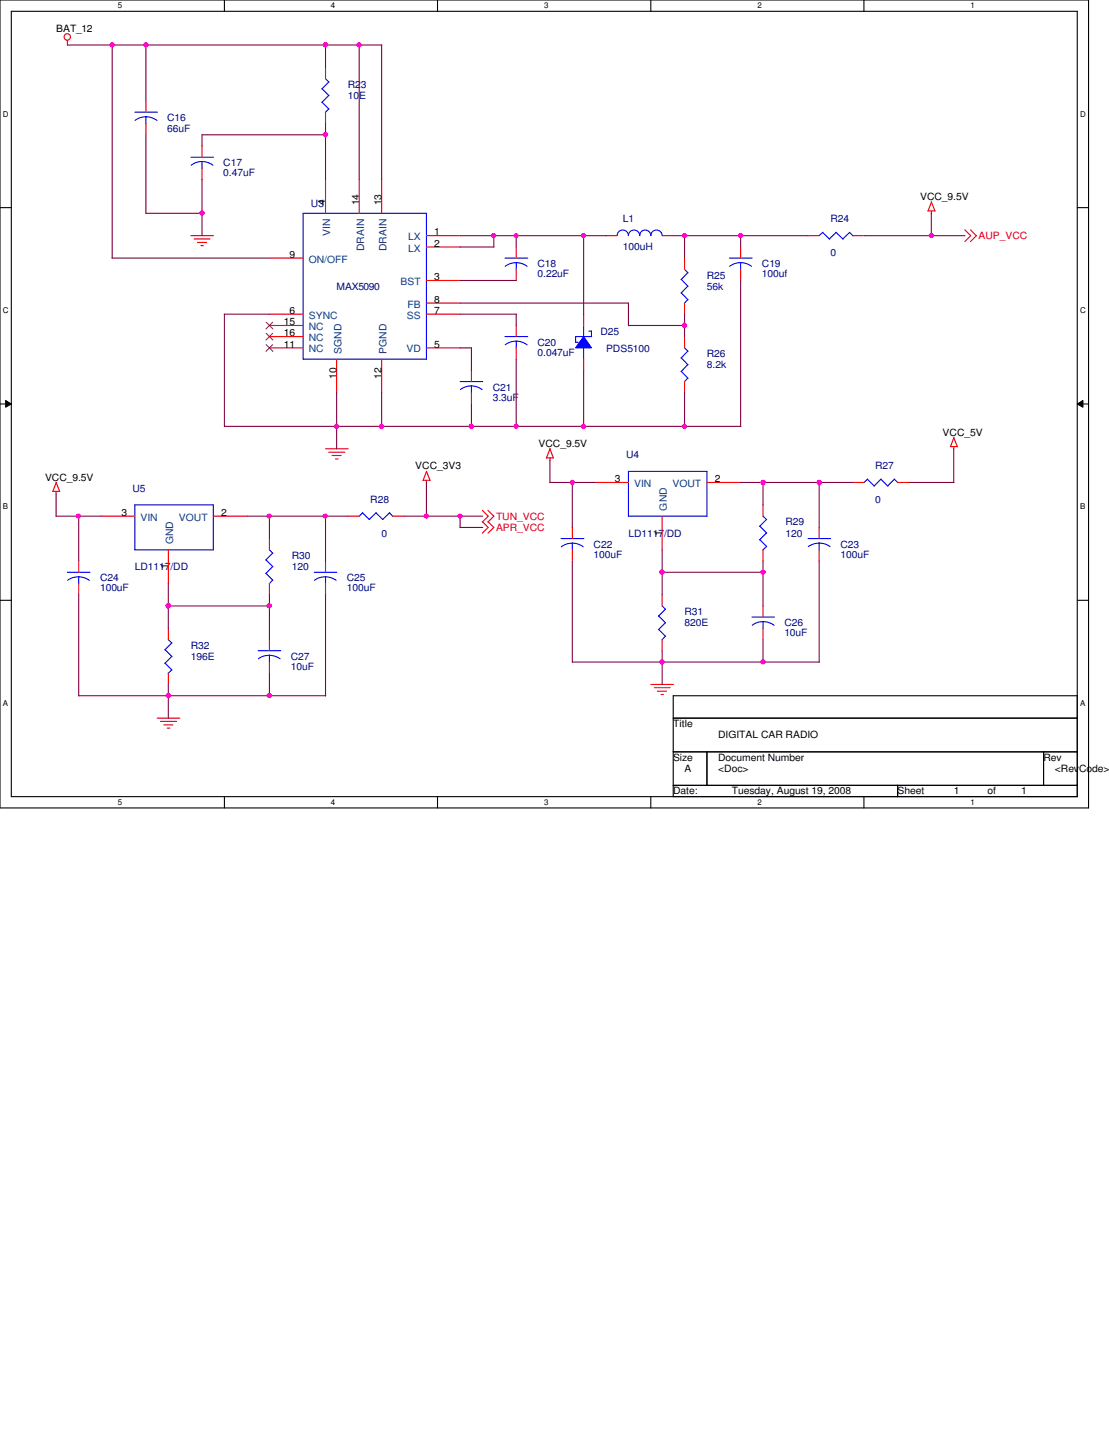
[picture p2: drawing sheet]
<svg xmlns="http://www.w3.org/2000/svg" width="216mm" height="279mm" viewBox="0 0 216 279" stroke-linecap="round" stroke-linejoin="round" font-family="sans-serif">
<path d="M0 0h211.9v157.3h-211.9zM2.2 2.2h207.5v152.9h-207.5z" fill="none" stroke="#000" stroke-width=".21"/>
<g fill="#fff">
<path d="M22.9 .3h.9v1.7h-.9z"/>
<path d="M22.9 155.4h.9v1.7h-.9z"/>
</g>
<path d="M43.7 0v2.2M43.7 155.1v2.2" fill="none" stroke="#000" stroke-width=".21"/>
<g fill="#fff">
<path d="M64.4 .3h.9v1.7h-.9z"/>
<path d="M64.4 155.4h.9v1.7h-.9z"/>
</g>
<path d="M85.2 0v2.2M85.2 155.1v2.2" fill="none" stroke="#000" stroke-width=".21"/>
<g fill="#fff">
<path d="M105.9 .3h.9v1.7h-.9z"/>
<path d="M105.9 155.4h.9v1.7h-.9z"/>
</g>
<path d="M126.7 0v2.2M126.7 155.1v2.2" fill="none" stroke="#000" stroke-width=".21"/>
<g fill="#fff">
<path d="M147.4 .3h.9v1.7h-.9z"/>
<path d="M147.4 155.4h.9v1.7h-.9z"/>
</g>
<path d="M168.2 0v2.2M168.2 155.1v2.2" fill="none" stroke="#000" stroke-width=".21"/>
<g fill="#fff">
<path d="M188.9 .3h.9v1.7h-.9z"/>
<path d="M188.9 155.4h.9v1.7h-.9z"/>
<path d="M.6 21.3h1.1v1.7h-1.1z"/>
<path d="M210.3 21.3h1.1v1.7h-1.1z"/>
<path d="M.6 59.5h1.1v1.8h-1.1z"/>
<path d="M210.3 59.5h1.1v1.8h-1.1z"/>
</g>
<path d="M0 40.4h2.2M209.7 40.4h2.2" fill="none" stroke="#000" stroke-width=".21"/>
<g fill="#fff">
<path d="M.6 97.7h1v1.8h-1z"/>
<path d="M210.3 97.7h1v1.8h-1z"/>
</g>
<path d="M0 78.7h2.2M209.7 78.7h2.2" fill="none" stroke="#000" stroke-width=".21"/>
<path d="M1.1 78l1.1 .7-1.1 .6zM209.7 78.7l1.1-.7v1.3z" fill="#000"/>
<path d="M1.1 78l1.1 .7-1.1 .6zM209.7 78.7l1.1-.7v1.3z" fill="none" stroke="#000" stroke-width=".19"/>
<g fill="#fff">
<path d="M.6 136h.9v1.7h-.9z"/>
<path d="M210.3 136h.9v1.7h-.9z"/>
</g>
<path d="M0 116.9h2.2M209.7 116.9h2.2M131.1 135.5h78.6v19.6h-78.6zM131.1 139.8h78.6M131.1 146.4h78.6M131.1 152.9h78.6M137.6 146.4v6.5M174.8 152.9v2.2M203.2 146.4v6.5" fill="none" stroke="#000" stroke-width=".21"/>
<g fill="none" stroke="#f00" stroke-width=".21">
<path d="M13.1 7.9v.9M28.4 19.7v2.1M63.4 13.1v2.2M28.4 24v2.2M39.3 28.4v2.2M39.3 32.8v2.2M63.4 21.8v2.2M63.4 35v6.5M69.9 35v6.5M74.3 35v6.5M181.3 39.3l.7 1.8M181.4 39.3l-.7 1.8"/>
<path d="M37.2 45.9h4.4M37.8 46.5h3.1M38.4 47.2h1.8M39.1 47.8h.5M52.5 50.2h6.5M83 45.9h6.6M83 48.1h6.6M83 54.6h6.6M83 59h6.6M100.5 48.1v2.1M100.5 52.5v2.1M118 45.9h2.1"/>
<path d="M128.9 45.9h2.2M133.3 50.2v2.3M133.3 59v2.2M144.2 48.1v2.1M144.2 52.5v2.1M157.3 45.9h2.2M166 45.9h2.2M180.6 41.1h1.4M181.3 41.1v.5M187.8 44.7l1.2 1.2-1.2 1.1M188.9 44.7l1.2 1.2-1.2 1.1M52.5 61.2h6.5"/>
<path d="M52.5 67.7h6.5M52.5 63.4h6.5M52.5 65.5h6.5M65.5 69.9v6.6M74.3 69.9v6.6M83 61.2h6.6M83 67.7h6.6M133.3 65.5v2.2M133.3 74.3v2.2M10.2 95.7h1.4M10.9 95.7v.5M10.9 93.9l.7 1.8"/>
<path d="M11 93.9l-.7 1.8M63.4 87.4h4.4M64 88.1h3.1M64.6 88.7h1.8M65.3 89.4h.5M82.3 93.5h1.4M83 93.5v.5M83 91.8l.7 1.8M83.1 91.7l-.7 1.8M93.9 99.4l1.1 1.1-1.1 1.1M95 99.4l1.1 1.1-1.1 1.1M106.3 89.2h1.4"/>
<path d="M107.1 89.2v.4M107.1 87.4l.6 1.8M107.1 87.3l-.7 1.9M148.5 98.3v2.2M166 93.9h2.2M174.8 93.9h2.2M185 87h1.4M185.7 87v.4M185.7 85.2l.7 1.8M185.7 85.2l-.7 1.8M15.3 109.2v2.2M15.3 113.6v2.2"/>
<path d="M19.7 100.5h6.5M32.8 107.1v6.5M41.5 100.5h6.6M52.5 104.9v2.2M52.5 113.6v2.2M63.4 109.2v2.2M63.4 113.6v2.2M67.7 100.5h2.2M76.5 100.5h2.2M93.9 101.6l1.1 1.1-1.1 1.1M95 101.6l1.1 1.1-1.1 1.1M128.9 115.8v2.2"/>
<path d="M148.5 107.1v2.1M30.6 139.8h4.4M32.8 122.3v2.2M32.8 131.1v2.2M126.7 133.3h4.4M127.4 133.9h3.1M128 134.6h1.8M128.7 135.2h.5M128.9 124.5v2.2M31.2 140.5h3.2M31.9 141.1h1.8M32.6 141.8h.5"/>
<circle cx="13.1" cy="7.2" r=".63"/>
</g>
<g fill="none" stroke="#00f" stroke-width=".21">
<path d="M62.7 17.3l1.4 1.3M62.7 19.9l1.4 1.4M63.4 15.3l.7 .7M64 16l-1.3 1.3M64 18.6l-1.3 1.3M26.2 21.8h4.4M28.4 22.7l.9 .2 1.3 .6M28.4 22.7l-.9 .2-1.2 .6M28.4 22.7v1.4M37.2 30.6h4.4M39.3 31.5l1.4 .2 .7 .5M39.3 31.5l-.9 .1-1.2 .6"/>
<path d="M39.3 31.5v1.3M64 21.2l-.7 .7M59 41.5h24v28.4h-24zM98.3 50.2h4.4M100.5 51.1l1.3 .3 .8 .5M100.5 51.1l-.9 .2-1.3 .6M100.5 51.1v1.4M120.1 45.9a1.1 1.1 0 0 1 1.1-1.1 1.1 1.1 0 0 1 1.1 1.1 1.1 1.1 0 0 1 1.1-1.1 1.1 1.1 0 0 1 1.1 1.1 1.08 1.08 0 0 1 1.1-1.1 1.08 1.08 0 0 1 1.1 1.1 1.1 1.1 0 0 1 1.1-1.1 1.1 1.1 0 0 1 1.1 1.1M132.6 54.4l1.3 1.4M132.6 57l1.3 1.4M133.3 52.5l.6 .6M133.9 53.1l-1.3 1.3"/>
<path d="M133.9 55.7l-1.3 1.4M133.9 58.3l-.7 .8M142 50.2h4.4M144.2 51.1l1.3 .3 .8 .5M144.2 51.1l-.9 .2-1.3 .6M144.2 51.1v1.4M160.1 45.3l1.4 1.3M160.2 45.2l-.7 .7M162.8 45.3l1.3 1.3M162.8 45.2l-1.3 1.3M165.4 45.3l.7 .6M165.4 45.2l-1.3 1.3"/>
<path d="M113.6 63.3v2.2M113.6 67.7v2.2M115.1 64.4v1.1M115.2 65.5h-3.1v1.2M132.6 69.7l1.3 1.3M132.6 72.3l1.3 1.4M133.3 67.7l.6 .7M133.9 68.4l-1.3 1.3M133.9 71l-1.3 1.3M133.9 73.6l-.7 .7M26.2 98.3h15.3v8.8h-15.3zM70.6 99.9l1.3 1.3"/>
<path d="M70.6 99.8l-.7 .7M73.2 99.9l1.3 1.3M73.2 99.8l-1.3 1.3M75.8 99.9l.7 .6M75.9 99.8l-1.4 1.3M168.9 93.3l1.3 1.4M168.9 93.3l-.7 .6M171.5 93.3l1.3 1.4M171.5 93.3l-1.3 1.3M174.1 93.3l.7 .7M174.2 93.3l-1.4 1.3M13.1 111.4h4.4"/>
<path d="M15.3 112.3l.9 .1 1.2 .6M15.3 112.3l-1.4 .2-.7 .5M15.3 112.3v1.4M51.8 109l1.3 1.4M51.8 111.6l1.3 1.4M52.5 107.1l.6 .6M53.1 107.7l-1.4 1.4M53.1 110.3l-1.4 1.4M53.1 112.9l-.7 .8M61.2 111.4h4.4M63.4 112.3l.8 .1 1.2 .6M63.4 112.3l-1.4 .2-.8 .5"/>
<path d="M63.4 112.3v1.4M128.2 119.9l1.4 1.4M128.9 118l.7 .7M129.5 118.6l-1.3 1.4M147.9 102.4l1.4 1.4M147.9 105.1l1.4 1.3M148.5 100.5l.8 .7M149.2 101.1l-1.3 1.4M149.2 103.8l-1.3 1.3M149.2 106.4l-.7 .7M32.1 126.5l1.4 1.3M32.1 129.1l1.4 1.4"/>
<path d="M32.8 124.5l.7 .7M33.4 125.2l-1.3 1.3M33.4 127.8l-1.3 1.4M33.4 130.4l-.7 .7M128.2 122.6l1.4 1.3M129.5 121.2l-1.3 1.4M129.5 123.9l-.6 .7"/>
</g>
<path d="M51.8 62.7l1.3 1.4M51.8 64.9l1.3 1.3M51.8 67.1l1.3 1.3M53.1 62.7l-1.3 1.4M53.1 64.9l-1.3 1.3M53.1 67.1l-1.3 1.3" fill="none" stroke="#804000" stroke-width=".19"/>
<path d="M113.6 65.5l1.5 2.2h-3z" fill-rule="evenodd" fill="#00f"/>
<g fill="none" stroke="#00f" stroke-width=".21">
<path d="M89.6 74.3h4.4M91.8 75.1l.9 .2 1.2 .6M91.8 75.1l-1 .2-1.2 .6M91.8 75.1v1.4M98.3 65.5h4.4M100.5 66.4l1.3 .3 .8 .4M100.5 66.4l-.9 .1-1.3 .6M100.5 66.4v1.4M112.1 66.6h.5M113.6 65.5l1.5 2.2h-3zM114.6 64.5h.5M122.3 91.8h15.3v8.7h-15.3z"/>
<path d="M109.2 104.9h4.5M111.4 105.7l1.4 .3 .7 .5M111.4 105.7l-.9 .2-1.2 .6M111.4 105.7v1.4M157.3 104.9h4.4M159.5 105.7l1.3 .3 .8 .4M159.5 105.7l-.9 .2-1.2 .5M159.5 105.7v1.4M50.2 126.7h4.5M52.5 127.6l.8 .1 1.2 .6M52.5 127.6l-1.4 .2-.8 .5M52.5 127.6v1.3"/>
<path d="M146.4 120.1h4.4M148.5 121l1.4 .3 .8 .5M148.5 121l-.9 .2-1.2 .6M148.5 121v1.4"/>
</g>
<g fill="none" stroke="#f00" stroke-width=".21">
<path d="M91.8 72.1v2.2M91.8 76.5v2.2M100.5 63.4v2.1M100.5 67.7v2.2M113.6 61.2v2.2M113.6 69.9v2.2M115.8 93.9h6.5M137.6 93.9h6.6M111.4 102.7v2.2M111.4 107.1v2.1M128.9 100.5v6.6M148.5 118v2.1"/>
<path d="M159.5 102.7v2.2M159.5 107.1v2.1M52.5 124.5v2.2M52.5 128.9v2.2M148.5 122.3v2.2"/>
</g>
<g fill="none" stroke="#800040" stroke-width=".21">
<path d="M13.1 8.8h61.2v26.2M21.8 8.7v41.5M28.4 8.7v11M63.4 8.8v4.4M69.9 8.7v26.3M28.4 26.2v15.4M39.3 26.2v2.2M39.3 34.9v11M39.3 26.2h24.1M63.4 24v11M21.8 50.2h30.7M28.4 41.5h11"/>
<path d="M89.5 54.6h11M89.6 59h32.8M89.6 45.9h28.4M89.6 48.1h6.6M96.1 45.8v2.3M100.5 45.9v2.2M113.6 45.9v15.3M122.3 59v4.4M131.1 45.9h26.2M133.3 45.8v4.4M144.2 45.8v2.3M144.2 54.6v28.5"/>
<path d="M168.2 45.9h19.7M181.3 41.5v4.4M43.6 61.2h8.9M43.7 61.2v21.9M65.5 76.5v10.9M74.3 76.4v6.6M89.6 61.2h10.9M89.6 67.7h2.2M91.8 67.7v4.4M91.8 78.7v4.4M100.5 61.2v2.2M100.5 69.9v13.2"/>
<path d="M113.6 72.1v11M122.3 63.4h11M133.3 61.1v4.4M133.3 76.5v6.6M10.9 96.1v4.4M43.7 83h100.5M83 93.9v6.6M107.1 93.9h8.7M107.1 89.6v4.4M111.4 93.9v8.8M144.2 93.9h21.8M148.5 93.9v4.4"/>
<path d="M159.5 93.9v8.8M177 93.9h8.7M185.7 87.4v6.6M10.9 100.5h8.8M15.3 100.5v8.8M15.3 115.8v19.7M32.8 113.6v8.8M32.8 118h19.7M48.1 100.5h19.6M52.5 100.5v4.4M52.5 115.8v8.8M63.4 100.5v8.8"/>
<path d="M63.4 115.8v19.7M78.7 100.5h15.3M89.6 102.7h4.4M89.6 100.5v2.2M111.4 109.2v19.7h48.1v-19.7M128.9 107.1v8.7M128.9 111.4h19.7M148.5 109.2v8.8M15.3 135.5h48.1M32.8 133.3v6.6M52.5 131.1v4.4M128.9 126.7v6.6"/>
<path d="M148.5 124.5v4.4"/>
</g>
<circle cx="65.5" cy="83" r=".43" fill="#f0f"/>
<circle cx="65.5" cy="83" r=".43" fill="none" stroke="#f0f" stroke-width=".21"/>
<circle cx="113.6" cy="45.9" r=".42" fill="#f0f"/>
<circle cx="113.6" cy="45.9" r=".42" fill="none" stroke="#f0f" stroke-width=".21"/>
<circle cx="91.7" cy="83" r=".43" fill="#f0f"/>
<circle cx="91.7" cy="83" r=".43" fill="none" stroke="#f0f" stroke-width=".21"/>
<circle cx="74.2" cy="83" r=".43" fill="#f0f"/>
<circle cx="74.2" cy="83" r=".43" fill="none" stroke="#f0f" stroke-width=".21"/>
<circle cx="52.4" cy="135.4" r=".43" fill="#f0f"/>
<circle cx="52.4" cy="135.4" r=".43" fill="none" stroke="#f0f" stroke-width=".21"/>
<circle cx="63.3" cy="26.2" r=".43" fill="#f0f"/>
<circle cx="63.3" cy="26.2" r=".43" fill="none" stroke="#f0f" stroke-width=".21"/>
<circle cx="15.3" cy="100.5" r=".42" fill="#f0f"/>
<circle cx="15.3" cy="100.5" r=".42" fill="none" stroke="#f0f" stroke-width=".21"/>
<circle cx="133.2" cy="63.3" r=".42" fill="#f0f"/>
<circle cx="133.2" cy="63.3" r=".42" fill="none" stroke="#f0f" stroke-width=".21"/>
<circle cx="21.8" cy="8.7" r=".43" fill="#f0f"/>
<circle cx="21.8" cy="8.7" r=".43" fill="none" stroke="#f0f" stroke-width=".21"/>
<circle cx="148.5" cy="93.9" r=".43" fill="#f0f"/>
<circle cx="148.5" cy="93.9" r=".43" fill="none" stroke="#f0f" stroke-width=".21"/>
<circle cx="133.2" cy="45.9" r=".4" fill="#f0f"/>
<circle cx="133.2" cy="45.9" r=".4" fill="none" stroke="#f0f" stroke-width=".21"/>
<circle cx="83" cy="100.5" r=".42" fill="#f0f"/>
<circle cx="83" cy="100.5" r=".42" fill="none" stroke="#f0f" stroke-width=".21"/>
<circle cx="89.6" cy="100.5" r=".4" fill="#f0f"/>
<circle cx="89.6" cy="100.5" r=".4" fill="none" stroke="#f0f" stroke-width=".21"/>
<circle cx="28.4" cy="8.7" r=".43" fill="#f0f"/>
<circle cx="28.4" cy="8.7" r=".43" fill="none" stroke="#f0f" stroke-width=".21"/>
<circle cx="111.4" cy="93.9" r=".42" fill="#f0f"/>
<circle cx="111.4" cy="93.9" r=".42" fill="none" stroke="#f0f" stroke-width=".21"/>
<circle cx="52.4" cy="100.5" r=".42" fill="#f0f"/>
<circle cx="52.4" cy="100.5" r=".42" fill="none" stroke="#f0f" stroke-width=".21"/>
<circle cx="144.2" cy="45.9" r=".4" fill="#f0f"/>
<circle cx="144.2" cy="45.9" r=".4" fill="none" stroke="#f0f" stroke-width=".21"/>
<circle cx="63.3" cy="8.7" r=".43" fill="#f0f"/>
<circle cx="63.3" cy="8.7" r=".43" fill="none" stroke="#f0f" stroke-width=".21"/>
<circle cx="100.5" cy="83" r=".42" fill="#f0f"/>
<circle cx="100.5" cy="83" r=".42" fill="none" stroke="#f0f" stroke-width=".21"/>
<circle cx="181.3" cy="45.9" r=".42" fill="#f0f"/>
<circle cx="181.3" cy="45.9" r=".42" fill="none" stroke="#f0f" stroke-width=".21"/>
<circle cx="128.9" cy="111.4" r=".42" fill="#f0f"/>
<circle cx="128.9" cy="111.4" r=".42" fill="none" stroke="#f0f" stroke-width=".21"/>
<circle cx="148.6" cy="111.4" r=".42" fill="#f0f"/>
<circle cx="148.6" cy="111.4" r=".42" fill="none" stroke="#f0f" stroke-width=".21"/>
<circle cx="32.8" cy="117.9" r=".43" fill="#f0f"/>
<circle cx="32.8" cy="117.9" r=".43" fill="none" stroke="#f0f" stroke-width=".21"/>
<circle cx="52.4" cy="117.9" r=".43" fill="#f0f"/>
<circle cx="52.4" cy="117.9" r=".43" fill="none" stroke="#f0f" stroke-width=".21"/>
<circle cx="113.6" cy="83" r=".43" fill="#f0f"/>
<circle cx="113.6" cy="83" r=".43" fill="none" stroke="#f0f" stroke-width=".21"/>
<circle cx="159.5" cy="93.9" r=".43" fill="#f0f"/>
<circle cx="159.5" cy="93.9" r=".43" fill="none" stroke="#f0f" stroke-width=".21"/>
<circle cx="96.1" cy="45.9" r=".42" fill="#f0f"/>
<circle cx="96.1" cy="45.9" r=".42" fill="none" stroke="#f0f" stroke-width=".21"/>
<circle cx="148.5" cy="128.9" r=".43" fill="#f0f"/>
<circle cx="148.5" cy="128.9" r=".43" fill="none" stroke="#f0f" stroke-width=".21"/>
<circle cx="63.3" cy="100.5" r=".42" fill="#f0f"/>
<circle cx="63.3" cy="100.5" r=".42" fill="none" stroke="#f0f" stroke-width=".21"/>
<circle cx="100.5" cy="45.9" r=".4" fill="#f0f"/>
<circle cx="100.5" cy="45.9" r=".4" fill="none" stroke="#f0f" stroke-width=".21"/>
<circle cx="128.9" cy="111.4" r=".42" fill="#f0f"/>
<circle cx="128.9" cy="111.4" r=".42" fill="none" stroke="#f0f" stroke-width=".21"/>
<circle cx="69.9" cy="8.7" r=".43" fill="#f0f"/>
<circle cx="69.9" cy="8.7" r=".43" fill="none" stroke="#f0f" stroke-width=".21"/>
<circle cx="133.2" cy="83" r=".42" fill="#f0f"/>
<circle cx="133.2" cy="83" r=".42" fill="none" stroke="#f0f" stroke-width=".21"/>
<circle cx="39.3" cy="41.5" r=".43" fill="#f0f"/>
<circle cx="39.3" cy="41.5" r=".43" fill="none" stroke="#f0f" stroke-width=".21"/>
<circle cx="32.8" cy="135.4" r=".43" fill="#f0f"/>
<circle cx="32.8" cy="135.4" r=".43" fill="none" stroke="#f0f" stroke-width=".21"/>
<circle cx="128.9" cy="128.9" r=".43" fill="#f0f"/>
<circle cx="128.9" cy="128.9" r=".43" fill="none" stroke="#f0f" stroke-width=".21"/>
<circle cx="32.8" cy="117.9" r=".43" fill="#f0f"/>
<circle cx="32.8" cy="117.9" r=".43" fill="none" stroke="#f0f" stroke-width=".21"/>
<g font-size="1.9">
<text x="10.9" y="6.2">BAT_12</text>
<text x="63.3" y="40" transform="rotate(-90 63.3 40)">4</text>
<text x="69.9" y="40" transform="rotate(-90 69.9 40)">14</text>
<text x="74.3" y="40" transform="rotate(-90 74.3 40)">13</text>
<text x="179.2" y="38.9">VCC_9.5V</text>
<text x="84.5" y="45.8">1</text>
<text x="56.4" y="50.2">9</text>
<text x="84.5" y="48">2</text>
<text x="84.5" y="54.6">3</text>
<text x="84.5" y="59">8</text>
<text x="55.3" y="63.3">15</text>
<text x="55.3" y="65.5">16</text>
<text x="56.4" y="61.1">6</text>
<text x="84.5" y="61.1">7</text>
<text x="55.3" y="67.7">11</text>
<text x="84.5" y="67.7">5</text>
<text x="65.5" y="73.7" transform="rotate(-90 65.5 73.7)">10</text>
<text x="74.3" y="73.7" transform="rotate(-90 74.3 73.7)">12</text>
<text x="104.9" y="87">VCC_9.5V</text>
<text x="183.5" y="84.8">VCC_5V</text>
<text x="8.8" y="93.6">VCC_9.5V</text>
<text x="80.9" y="91.4">VCC_3V3</text>
<text x="119.7" y="93.9">3</text>
<text x="139.1" y="93.9">2</text>
<text x="23.6" y="100.5">3</text>
<text x="43.1" y="100.5">2</text>
<text x="128.9" y="104.3" transform="rotate(-90 128.9 104.3)">1</text>
<text x="32.7" y="110.9" transform="rotate(-90 32.7 110.9)">1</text>
<text x="131.1" y="141.6">Title</text>
<text x="139.8" y="143.8">DIGITAL CAR RADIO</text>
<text x="131.1" y="148.2">Size</text>
<text x="139.8" y="148.2">Document Number</text>
<text x="203.2" y="148.2">Rev</text>
<text x="131.1" y="154.7">Date:</text>
<text x="133.3" y="150.3">A</text>
<text x="139.8" y="150.3">&lt;Doc&gt;</text>
<text x="142.5" y="154.7">Tuesday, August 19, 2008</text>
<text x="174.8" y="154.7">Sheet</text>
<text x="185.7" y="154.7">1</text>
<text x="192.2" y="154.7">of</text>
<text x="198.8" y="154.7">1</text>
<text x="205.4" y="150.3">&lt;RevCode&gt;</text>
</g>
<g font-size="1.9" fill="#000080">
<text x="67.7" y="17.1">R23</text>
<text x="32.6" y="23.6">C16</text>
<text x="67.7" y="19.3">10E</text>
<text x="32.6" y="25.6">66uF</text>
<text x="43.5" y="32.4">C17</text>
<text x="43.5" y="34.3">0.47uF</text>
<text x="60.5" y="40.3">U3</text>
<text x="121.2" y="43.3">L1</text>
<text x="161.7" y="43.3">R24</text>
<text x="104.6" y="52">C18</text>
<text x="121.2" y="48.8">100uH</text>
<text x="148.3" y="52">C19</text>
<text x="161.7" y="49.9">0</text>
<text x="65.5" y="56.4">MAX5090</text>
<text x="104.6" y="54">0.22uF</text>
<text x="137.6" y="54.2">R25</text>
<text x="137.6" y="56.4">56k</text>
<text x="148.3" y="54">100uf</text>
<text x="116.9" y="65.2">D25</text>
<text x="104.6" y="67.3">C20</text>
<text x="104.6" y="69.3">0.047uF</text>
<text x="118" y="68.6">PDS5100</text>
<text x="137.6" y="69.5">R26</text>
<text x="137.6" y="71.7">8.2k</text>
<text x="95.9" y="76.1">C21</text>
<text x="95.9" y="78">3.3uF</text>
<text x="121.9" y="89.2">U4</text>
<text x="25.8" y="95.7">U5</text>
<text x="170.4" y="91.4">R27</text>
<text x="72.1" y="97.9">R28</text>
<text x="170.4" y="97.9">0</text>
<text x="74.3" y="104.5">0</text>
<text x="115.6" y="106.6">C22</text>
<text x="122.3" y="104.5">LD1117/DD</text>
<text x="152.9" y="102.3">R29</text>
<text x="152.9" y="104.5">120</text>
<text x="163.6" y="106.6">C23</text>
<text x="19.5" y="113.2">C24</text>
<text x="26.2" y="111">LD1117/DD</text>
<text x="56.8" y="108.8">R30</text>
<text x="56.8" y="111">120</text>
<text x="67.5" y="113.2">C25</text>
<text x="115.6" y="108.6">100uF</text>
<text x="163.6" y="108.6">100uF</text>
<text x="19.5" y="115.1">100uF</text>
<text x="67.5" y="115.1">100uF</text>
<text x="133.3" y="119.8">R31</text>
<text x="133.3" y="121.9">820E</text>
<text x="152.7" y="121.9">C26</text>
<text x="152.7" y="123.9">10uF</text>
<text x="37.2" y="126.3">R32</text>
<text x="37.2" y="128.5">196E</text>
<text x="56.6" y="128.5">C27</text>
<text x="56.6" y="130.5">10uF</text>
</g>
<g font-size="1.9" fill="#004080">
<text x="64.3" y="46" transform="rotate(-90 64.3 46)">VIN</text>
<text x="79.5" y="46.8">LX</text>
<text x="60.1" y="51.1">ON/OFF</text>
<text x="70.9" y="48.9" transform="rotate(-90 70.9 48.9)">DRAIN</text>
<text x="75.2" y="48.9" transform="rotate(-90 75.2 48.9)">DRAIN</text>
<text x="79.5" y="49">LX</text>
<text x="78" y="55.5">BST</text>
<text x="79.3" y="59.9">FB</text>
<text x="60.1" y="62.1">SYNC</text>
<text x="60.1" y="64.3">NC</text>
<text x="79.2" y="62.1">SS</text>
<text x="60.1" y="66.4">NC</text>
<text x="60.1" y="68.6">NC</text>
<text x="66.5" y="68.8" transform="rotate(-90 66.5 68.8)">SGND</text>
<text x="75.2" y="68.8" transform="rotate(-90 75.2 68.8)">PGND</text>
<text x="79.1" y="68.6">VD</text>
<text x="123.4" y="94.8">VIN</text>
<text x="130.9" y="94.8">VOUT</text>
<text x="27.3" y="101.4">VIN</text>
<text x="34.8" y="101.4">VOUT</text>
<text x="129.8" y="99.4" transform="rotate(-90 129.8 99.4)">GND</text>
<text x="33.7" y="106" transform="rotate(-90 33.7 106)">GND</text>
</g>
<g font-size="1.9" fill="#f00">
<text x="190.5" y="46.6">AUP_VCC</text>
<text x="96.6" y="101.2">TUN_VCC</text>
<text x="96.6" y="103.4">APR_VCC</text>
</g>
<g font-size="1.6">
<text x="22.9" y="1.7">5</text>
<text x="64.4" y="1.7">4</text>
<text x="105.9" y="1.7">3</text>
<text x="147.4" y="1.7">2</text>
<text x="188.9" y="1.7">1</text>
<text x=".6" y="22.7">D</text>
<text x="210.3" y="22.7">D</text>
<text x=".6" y="60.9">C</text>
<text x="210.3" y="60.9">C</text>
<text x=".6" y="99.1">B</text>
<text x="210.3" y="99.1">B</text>
<text x=".6" y="137.4">A</text>
<text x="210.3" y="137.4">A</text>
<text x="22.9" y="156.8">5</text>
<text x="64.4" y="156.8">4</text>
<text x="105.9" y="156.8">3</text>
<text x="147.4" y="156.8">2</text>
<text x="188.9" y="156.8">1</text>
</g>
</svg>
